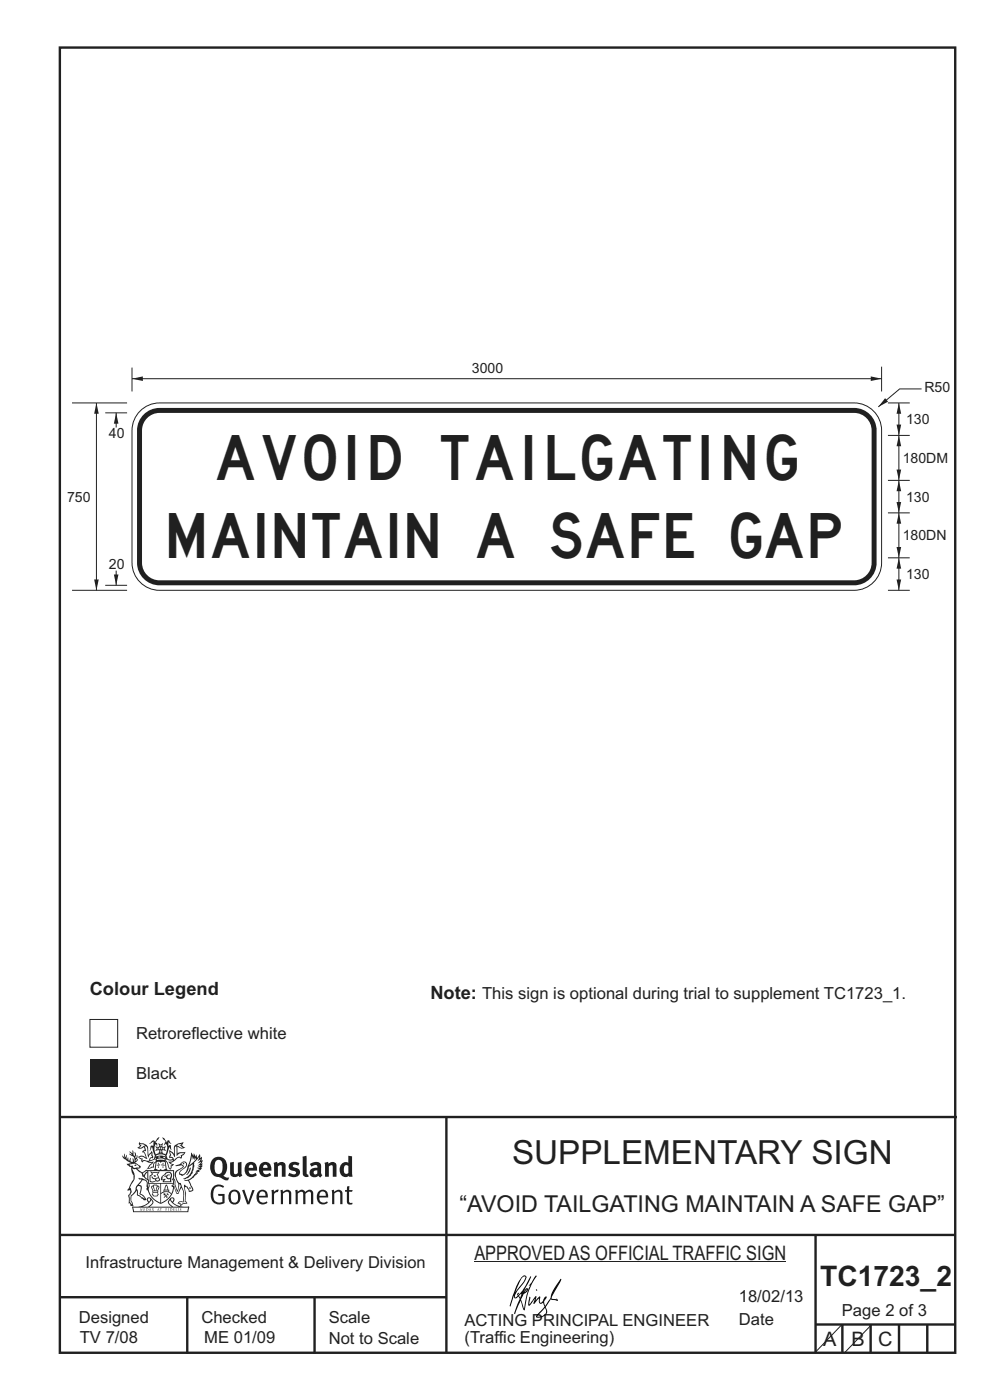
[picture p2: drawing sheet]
<svg xmlns="http://www.w3.org/2000/svg" width="210mm" height="297mm" viewBox="0 0 210 297" stroke-linecap="round" stroke-linejoin="round" font-family="sans-serif">
<path d="M12.7 10.1h189.9v276.9h-189.9zM12.7 237h190.3M94.7 236.9v50.1M12.7 262h190M173.1 281h29.6M178.7 281v6M184.7 281v6M190.7 281v6M196.7 281v6" fill="none" stroke="#231f20" stroke-width=".51"/>
<path d="M19.1 216.3h5.9v5.9h-5.9z" fill-rule="evenodd" fill="#fff" stroke="#231f20" stroke-width=".21"/>
<path d="M19.1 224.7h5.9v5.9h-5.9z" fill-rule="evenodd" fill="#231f20"/>
<path d="M12.7 275.2h82M39.7 275.2v12M66.7 275.2v12M173 262.1v24.9" fill="none" stroke="#231f20" stroke-width=".51"/>
<path d="M29.7 87.2a5.8 5.8 0 0 1 4.1-1.7h147.4a5.8 5.8 0 0 1 5.8 5.8v28.1a5.8 5.8 0 0 1-5.8 5.8h-147.4a5.8 5.8 0 0 1-5.8-5.8v-28.1a5.8 5.8 0 0 1 1.7-4.1z" fill-rule="evenodd" fill="#fff" stroke="#231f20" stroke-width=".21"/>
<path d="M30.2 88.2a4.8 4.8 0 0 1 3.6-1.7h147.4a4.8 4.8 0 0 1 4.7 4.8v28.1a4.8 4.8 0 0 1-4.7 4.8h-147.4a4.8 4.8 0 0 1-4.7-4.8v-28.1a4.7 4.7 0 0 1 1.1-3.1z" fill-rule="evenodd" fill="#231f20"/>
<path d="M31.2 88.7a3.7 3.7 0 0 1 2.6-1.1h147.4a3.7 3.7 0 0 1 3.7 3.7v28.1a3.7 3.7 0 0 1-3.7 3.7h-147.4a3.7 3.7 0 0 1-3.7-3.7v-28.1a3.7 3.7 0 0 1 1.1-2.6z" fill-rule="evenodd" fill="#fff"/>
<path d="M28 78v5M28 80.3h159" fill="none" stroke="#231f20" stroke-width=".21"/>
<g fill="#231f20">
<path d="M28 80.3l2.3-.4v.9z"/>
<path d="M184.7 79.9l2.3 .4-2.3 .5z"/>
</g>
<path d="M187 77.8v5.2M20.5 85.5v39.7M15.3 125.2h11.7M22.3 124.2h4.7" fill="none" stroke="#231f20" stroke-width=".21"/>
<g fill="#231f20">
<path d="M20.5 85.5l.4 2.3h-.9z"/>
<path d="M20 122.9h.9l-.4 2.3z"/>
</g>
<path d="M190.7 118.3v6.9" fill="none" stroke="#231f20" stroke-width=".21"/>
<g fill="#231f20">
<path d="M190.7 118.3l.5 2.3h-1z"/>
<path d="M190.2 122.9h1l-.5 2.3z"/>
</g>
<path d="M24.6 121.1v3.1" fill="none" stroke="#231f20" stroke-width=".21"/>
<path d="M24.2 121.9h.9l-.5 2.3z" fill="#231f20"/>
<path d="M22.3 87.6h4.7M24.6 87.6v3.1" fill="none" stroke="#231f20" stroke-width=".21"/>
<path d="M24.6 87.6l.5 2.3h-.9z" fill="#231f20"/>
<path d="M188.4 108.8h4.6M188.4 118.3h4.6M190.7 108.8v9.5M188.4 125.2h4.6" fill="none" stroke="#231f20" stroke-width=".21"/>
<g fill="#231f20">
<path d="M190.2 116h1l-.5 2.3z"/>
<path d="M190.7 108.8l.5 2.3h-1z"/>
</g>
<path d="M195.5 82.5h-4.7l-4.5 3.8" fill="none" stroke="#231f20" stroke-width=".21"/>
<path d="M187.8 84.5l.6 .7-2.1 1.1z" fill="#231f20"/>
<path d="M15.3 85.5h11.7M190.7 85.5v6.9" fill="none" stroke="#231f20" stroke-width=".21"/>
<g fill="#231f20">
<path d="M190.7 85.5l.5 2.3h-1z"/>
<path d="M190.2 90.1h1l-.5 2.3z"/>
</g>
<path d="M188.4 85.5h4.6M188.4 92.4h4.6M190.7 92.4v9.5M188.4 101.9h4.6" fill="none" stroke="#231f20" stroke-width=".21"/>
<g fill="#231f20">
<path d="M190.2 99.6h1l-.5 2.3z"/>
<path d="M190.7 92.4l.5 2.3h-1z"/>
</g>
<path d="M190.7 101.9v6.9" fill="none" stroke="#231f20" stroke-width=".21"/>
<g fill="#231f20">
<path d="M190.2 106.5h1l-.5 2.3z"/>
<path d="M190.7 101.9l.5 2.3h-1z"/>
</g>
<path d="M100.6 267.7h66.2M178.6 281l-5.7 6M184.9 281l-5.7 6" fill="none" stroke="#231f20" stroke-width=".21"/>
<g fill="#231f20">
<path d="M45.9 246.2a2.55 2.55 0 0 0 0 2.7l.3 .1a.81 .81 0 0 0 1-.9v-.6a1.04 1.04 0 0 0-1.1-1.4zM45.2 245.8a1.82 1.82 0 0 1 2.1-.2 1.82 1.82 0 0 1 .9 1.9 2.29 2.29 0 0 1-.8 1.9l.7 .4h.5l-.2 .5a2.87 2.87 0 0 1-2-.6 2.12 2.12 0 0 1-1.7-3.1z" fill-rule="evenodd"/>
<path d="M48.8 246.6l.8-.1v2a.46 .46 0 0 0 .2 .6 .46 .46 0 0 0 .7-.3v-2.2l.7-.1v2.3l.2 .6-.6 .3-.2-.3a1.02 1.02 0 0 1-1.2 .3 1.02 1.02 0 0 1-.6-1.1z" fill-rule="evenodd"/>
<path d="M52.9 247.3l-.1 .5h.9a.49 .49 0 0 0-.2-.6 .49 .49 0 0 0-.6 .1zM52.3 246.9a1.34 1.34 0 0 1 1.6-.2 1.34 1.34 0 0 1 .6 1.5v.1h-1.7a.77 .77 0 0 0 .5 .8 .77 .77 0 0 0 .9-.3l.3 .5a1.59 1.59 0 0 1-2.1 .1 1.59 1.59 0 0 1-.4-2z" fill-rule="evenodd"/>
<path d="M55.9 247.3l-.1 .5h.9a.49 .49 0 0 0-.2-.6 .49 .49 0 0 0-.6 .1zM55.3 246.9a1.34 1.34 0 0 1 1.6-.2 1.34 1.34 0 0 1 .7 1.5v.1h-1.8a.77 .77 0 0 0 .5 .8 .77 .77 0 0 0 .9-.3l.3 .5a1.59 1.59 0 0 1-2 .1 1.59 1.59 0 0 1-.5-2z" fill-rule="evenodd"/>
<path d="M58 246.7l.8-.2 .1 .4a.95 .95 0 0 1 1-.4 .95 .95 0 0 1 .7 .9v2.2h-.8v-2.2a.46 .46 0 0 0-.8 .1v2.1h-.9z" fill-rule="evenodd"/>
<path d="M61.4 246.9a1.75 1.75 0 0 1 2.1-.1l-.2 .5-.6-.2a.43 .43 0 0 0-.6 .3l.4 .3a1.04 1.04 0 0 1 1.2 1.1 1.04 1.04 0 0 1-1.4 .9l-1.2-.3 .3-.6 1 .3 .4-.3a.88 .88 0 0 0-1-.5l-.4-.3-.1-.3z" fill-rule="evenodd"/>
<path d="M64.2 245.4l.8-.2 .1 3.8 .2 .1 .2 .5a.88 .88 0 0 1-1-.1 .88 .88 0 0 1-.3-.9z" fill-rule="evenodd"/>
<path d="M66.7 248.4a.43 .43 0 0 0-.1 .7 .43 .43 0 0 0 .7-.2v-.6zM65.7 246.9a1.7 1.7 0 0 1 2.4 .1v1.9l.3 .4-.4 .5-.5-.4a1.03 1.03 0 0 1-1.7-.1 1.03 1.03 0 0 1 .8-1.5l.7-.1v-.4a.8 .8 0 0 0-1.2 .2z" fill-rule="evenodd"/>
<path d="M68.8 246.7l.8-.2 .1 .4a.95 .95 0 0 1 1-.4 .95 .95 0 0 1 .7 .9v2.2h-.8v-2.2a.46 .46 0 0 0-.8 .1v2.1h-.8z" fill-rule="evenodd"/>
<path d="M73.2 247.2a1.48 1.48 0 0 0 0 1.8h.4l.3-.2v-1.4l-.3-.2zM73.9 245.2l.8 .1 .1 4.3h-.7l-.1-.1a1.26 1.26 0 0 1-1.4 0 1.26 1.26 0 0 1-.6-1.4 1.29 1.29 0 0 1 .5-1.3 1.29 1.29 0 0 1 1.4-.1z" fill-rule="evenodd"/>
<path d="M45.3 251.7a1.72 1.72 0 0 1 2.2 0l-.2 .3a1.24 1.24 0 0 0-1.4-.2 1.24 1.24 0 0 0-.7 1.3 1.49 1.49 0 0 0 1.3 2l.7-.1v-1.3h-.9l-.1-.4h1.4v1.9a1.93 1.93 0 0 1-2.2-.1 1.93 1.93 0 0 1-.7-2.1l.2-.8z" fill-rule="evenodd"/>
<path d="M49.2 252.9a1.65 1.65 0 0 0 .3 2.2 .99 .99 0 0 0 1-1.4 .78 .78 0 0 0-.4-.8 .78 .78 0 0 0-.9 0zM48.9 252.6a1.33 1.33 0 0 1 1.6 0 1.33 1.33 0 0 1 .5 1.4 1.31 1.31 0 0 1-1.3 1.5 1.31 1.31 0 0 1-1.3-1.6l.1-.5z" fill-rule="evenodd"/>
<path d="M51.4 252.5l.4-.1 .9 2.6 .8-2.5h.5l-1.1 3h-.5z" fill-rule="evenodd"/>
<path d="M55.1 253l-.2 .7h1.4a.7 .7 0 0 0-.3-.8 .7 .7 0 0 0-.9 .1zM54.8 252.8a1.22 1.22 0 0 1 1.5-.2 1.22 1.22 0 0 1 .5 1.4h-1.9a.93 .93 0 0 0 .5 1.1 .93 .93 0 0 0 1.2-.2l.1 .3a1.43 1.43 0 0 1-1.7 .1 1.43 1.43 0 0 1-.6-1.7z" fill-rule="evenodd"/>
<path d="M57.6 252.5l.4-.1 .1 .5 .4-.4 .6-.1-.2 .5a.66 .66 0 0 0-.8 .7v1.9h-.4z" fill-rule="evenodd"/>
<path d="M59.5 252.5l.4-.1 .1 .5a.94 .94 0 0 1 1-.5 .94 .94 0 0 1 .8 .8v2.3h-.5l-.1-2.6a.81 .81 0 0 0-1.2 .3v2.3h-.4z" fill-rule="evenodd"/>
<path d="M62.6 252.5l.5-.1 .1 .4 .4-.3a.78 .78 0 0 1 1.1 .4 .9 .9 0 0 1 1-.5 .9 .9 0 0 1 .7 .8v2.3h-.4l-.1-2.5a.67 .67 0 0 0-1.1 .3v2.2h-.5v-2.4l-.4-.3-.7 .4v2.3h-.5z" fill-rule="evenodd"/>
<path d="M67.9 253l-.2 .7h1.4a.7 .7 0 0 0-.3-.8 .7 .7 0 0 0-.9 .1zM67.6 252.8a1.22 1.22 0 0 1 1.5-.2 1.22 1.22 0 0 1 .5 1.4h-1.9a.93 .93 0 0 0 .5 1.1 .93 .93 0 0 0 1.2-.2l.1 .3a1.44 1.44 0 0 1-1.7 .1 1.44 1.44 0 0 1-.6-1.7z" fill-rule="evenodd"/>
<path d="M70.3 252.5l.5-.1 .1 .5a.94 .94 0 0 1 1-.5 .94 .94 0 0 1 .8 .8v2.3h-.5l-.1-2.6a.81 .81 0 0 0-1.2 .3v2.3h-.4z" fill-rule="evenodd"/>
<path d="M73.6 251.7l.5-.1v.9h.7l-.1 .3h-.7l.1 2.2 .1 .2 .5-.1 .1 .3a.75 .75 0 0 1-1.2-.5v-2.1h-.4v-.3h.4z" fill-rule="evenodd"/>
<path d="M29.7 242.7l1.1 .3-.9 .5h-.4l.5-.6zM30.7 243.2h.2a2.44 2.44 0 0 1 .4 1.9l.1 .5 .7-1-.1 .6 .3 .3a.57 .57 0 0 0-.6 .7l-1-.1-.5 .2 .1-.5-.7-.3 .6-.1 1 .5 .1-.1-.6-1.3-.2-.2 .5-.1zM29.6 242.2l-.2 .5 .3 .3-.6 .5a1.04 1.04 0 0 0 1.4-.2l.2 .7-.4 .1-.2 .4a.94 .94 0 0 1 .9 1.1l-.2-.1a1.16 1.16 0 0 0-1.5-.1l.3 .4 .4 .1 .1 .6 .2 .1v-.2a.94 .94 0 0 1 1.1 .2h.9l-1.2 1.3a1.13 1.13 0 0 0 1.2-.2l.4-.1-.1-.4 .5-.8a.83 .83 0 0 0-.6 1.1l-.3-.1-.7 .4 1.1-1.4-.5 .1-.5-.1 1.3-.5-.2-.1-.8 .4v-.4l.2-.1 .3 .1 .1-.3-.2-.5v-.5l-.2-.4-.6 1v-.7a1.42 1.42 0 0 0-1.7-1.9z" fill-rule="evenodd"/>
<path d="M37.4 243l.5-.3 .7-.1-.6 .4 .8 .5h-.3zM37.2 243.3l.2-.1 .1 2a1.68 1.68 0 0 1 1.5-.6l-.7 .5 .1 .4a1.1 1.1 0 0 0-1.5 .6l-.1-.4-.2-.2-.5-.1 .2-.4-.2-.6a1.42 1.42 0 0 1 .8 1.1l.2-.2zM36 243.9l.1 1.1-.2 .2v.5h.6l.1 .2a.96 .96 0 0 1-1.1-.2l-.1 .2a1.06 1.06 0 0 0 1.3 .2v.1a.72 .72 0 0 1-1 .2l.3 .4 .6 .3-.4 .1-.1 .7-.3-.3-.3-1.1-.4-.4 .4 .8a1.54 1.54 0 0 0 .6 1.2l.2-.2a.58 .58 0 0 1 .5-.8l.1-.2-.3 .1-.4-.3 .9-.5a.93 .93 0 0 1 1.1-.5l.1 .1 .2-.1 .1-.5a.99 .99 0 0 0 .7-.9l-1.3 .2-.4 .2v-1.4l.9 .4 .8-.3-.3-.1-.5-.3 .4-.8-.7 .3a1.46 1.46 0 0 0-1.3 2.1v.3l-.2-.4z" fill-rule="evenodd"/>
<path d="M34.5 246.7l.2 .1-.1 .3 .3 .1h-.3v.5l-.1-.5-.3-.1h.3z" fill-rule="evenodd"/>
<path d="M33.5 246.7l.2 .1-.1 .3h.4l-.4 .1v.5v-.5h-.4l.3-.1z" fill-rule="evenodd"/>
<path d="M33.2 246.6a.57 .57 0 0 1 .9 .2 .57 .57 0 0 1 .9-.2l.2 1.4h-.2a.57 .57 0 0 1-.9 0 .69 .69 0 0 1-1.1 0zM33.1 245.8l-.3 2.2-.2 .3h2.9l-.1-.3-.3-2.2h-.2v.3l-.8-.1-.9 .1 .1-.3z" fill-rule="evenodd"/>
<path d="M33.1 250.2a.3 .3 0 0 0 .6 0 .3 .3 0 0 0-.6 0zM32.2 248.7l.3 .3-.3 .4a.79 .79 0 0 0 0 1.3l.8-.3-.1-.2a.55 .55 0 0 1-.7-.6l.1-.1 .1 .3 .4 .2 .8-.2-.4-.7 .4-.4-.7 .2zM31.9 248.5l1.1 .2 .9-.2-.4 .6 .4 1.2a.56 .56 0 0 1-.8 .3h-.2a.73 .73 0 0 1-.9 .2 .73 .73 0 0 1-.3-1v-.4l.5-.4z" fill-rule="evenodd"/>
<path d="M34.5 249.6l.7-.4a.58 .58 0 0 1 1-.2 .58 .58 0 0 1-.5 1l-.2-.3a.43 .43 0 0 1 .6-.4v-.1a.57 .57 0 0 0-.8 .2h-.2l-.3 .1 .4 .2a.55 .55 0 0 0 .9 .4v.5h-1.3l.3-.4-.1-.2-.6 .2 .2-.3-.2-.1zM34.3 249.6l-.1 .2a.39 .39 0 0 0 .2 .6l.3-.1-.2 .5h1.9l-.1-.8a.86 .86 0 0 0-.1-1.3 .86 .86 0 0 0-1.3 .4z" fill-rule="evenodd"/>
<path d="M34.9 252.5h.8v.3h-.8zM35.3 251.5l.2 .9h-.4zM35.3 251.3l-.3 .5-.1 .6h-.2v.4l-.7 .4 .1 .1a1.48 1.48 0 0 1 2.2 .1l.2-.1-.6-.5v-.4h-.2l-.1-.6z" fill-rule="evenodd"/>
<path d="M34.7 253.2h.4l.1 .4 .3-.3-.2-.2a.38 .38 0 0 1 .4 .5l-.1-.1-.3 .2 .3 .2-.3 .3-.1-.4-.4 .3-.1-.1 .4-.3-.2-.2-.1 .1z" fill-rule="evenodd"/>
<path d="M33.4 251.8h.2v.2l-.2 .6h-.2zM32.5 253h.9v.2a.55 .55 0 0 1-.8 .4v-.1l-.2-.1zM32.3 251.8h.2l.2 .8h-.2zM32.5 252.7h.8l.1 .2h-.8zM32.7 251.5h.5l-.2 1.1h-.2zM32.2 251.6l-.1 .3 .3 1.1a.48 .48 0 0 0-.1 .5 .48 .48 0 0 0 .5 .3h.5a.49 .49 0 0 0 .2-.8l.3-1.1-.1-.3a1.42 1.42 0 0 0-1.5 0z" fill-rule="evenodd"/>
<path d="M32.5 249.3h.5l.1 .3h-.4z" fill-rule="evenodd"/>
<path d="M40.2 247.8l.3-.1-.2 .8-.6 .7-.2 .1 .5-.7z" fill-rule="evenodd"/>
<path d="M38.6 246.8l.3-.2 .5 .2a.88 .88 0 0 1-.6 1.1 1.22 1.22 0 0 0-.8 1.3l.5 .1a.72 .72 0 0 0 .9-.3l.5-.9 .2-.6 .8-.5v.2a2.85 2.85 0 0 1-2 2.8l.1 .2a2.13 2.13 0 0 0 1.9-1.5l-.1-.3a2.01 2.01 0 0 0 .3-1.7l1.2-1.3-.4 1 .7-.5-.7 .9 .8-.3-.8 .8 .7-.2-.9 .6 .8-.2-.8 .5h.7l-.8 .3 .3 .2h-.4l.2 .3h-.4l.2 .3h-.4l.1 .2h-.1a2.16 2.16 0 0 1-2 1.1l.1 .1h.4a.76 .76 0 0 1 .7 .8l.5 1.2-.6 .1a1.45 1.45 0 0 0-1.2-1.2l.3 1.7-.1 1.9 .4 .2a1.07 1.07 0 0 0-1.2 .4v-.2l-.5-.2a.87 .87 0 0 1 1-.1l.1-.8a4.4 4.4 0 0 0-.6-3l-.1-.4-.2 .1a2.16 2.16 0 0 1-.7-2.2l.3-.4 1.2-.8a.55 .55 0 0 0-.4-.7zM36.7 250.2a.76 .76 0 0 1 .3 1l.6 1.6 .4-1.6 .2 .1a.61 .61 0 0 1-.1 .9l-.3 .8-.2 .1-.7-1.7-.3 .2a1.18 1.18 0 0 0 .1-1.4zM40.7 245.2l.2 .8 .3-.5v.6l.3-.5a1.9 1.9 0 0 1-1.1 1.4l-.3 .3zM37.1 247.3l1.4-.1 .2 .1v.3l-.5 .3a1.26 1.26 0 0 0-1 1.9l.2 .7a1.84 1.84 0 0 1 .2 2l-.4-1.3a.96 .96 0 0 0-.4-1.2l-.4 .2a.78 .78 0 0 1-.1 1.3l.2 .2 .4 .1 .4 1.1a.38 .38 0 0 0 .2 .3 .38 .38 0 0 0 .4 0l.6-1.2a2.94 2.94 0 0 1 .3 2.5v.4h-.8l-.3 .3v.2h.4l.1 .4 .2 .1a1.02 1.02 0 0 1 1.3-.5l-.1-.4-.3-.1 .2-1.8-.3-1.4 .1 .1a1.14 1.14 0 0 1 .7 1 .63 .63 0 0 0 .9-.2 .63 .63 0 0 0-.2-.9l-.6-1.3 .9-.6 .2-.3h.2v-.2l.3-.1-.1-.2h.4l-.1-.3 .5-.1-.2-.2 .5-.4 .1-.2h-.3l.5-.5h-.3l.3-.5-.4 .1 .4-.5v-.3l-.3 .1 .1-.6v-.2l-.4 .3-.1-.9-.5 .9-.2-.8-.2 .5-.3-.8-.1 .7-.5-.8-.1 1.4-.7 1.8a1.81 1.81 0 0 1-.9 1.5l-.6-.2a1.75 1.75 0 0 1 1.1-1.3 .75 .75 0 0 0 .1-1.2 .75 .75 0 0 0-1.2 .4z" fill-rule="evenodd"/>
<path d="M40.1 251.9h.3l.1 .2h-.4z" fill-rule="evenodd"/>
<path d="M28.3 256.2h11.6l-.2 .8h-11.3zM30.2 256l.5-.2a2.48 2.48 0 0 0 1.4-1.3l.2 .6-.5 .6-.4 .3zM31.4 254.3l.3-.1 .2 .1-.3 .6zM36.1 254.5a2.65 2.65 0 0 0 1.8 1.5h-1.1l-.5-.3-.5-.6zM36.3 254.3l.2-.1 .3 .1-.3 .6zM28.1 255.9l.1 1.3h11.7l.3-1.1-.2-.2a4.1 4.1 0 0 1-3.3-.8l.3-.4-.1-.6a1.06 1.06 0 0 0-1.3 1l.2 .4 .6 .5h-4.7l.3-.2a.84 .84 0 0 0 .6-.7 .84 .84 0 0 0-.5-.8l-.3-.3-.5 .1-.1 .6 .3 .4a4.2 4.2 0 0 1-3.4 .8z" fill-rule="evenodd"/>
<path d="M29.9 256.4l.1 .3h-.2zM29.9 256.3l-.3 .5 .4-.1 .2 .1z" fill-rule="evenodd"/>
<path d="M30.2 256.3h.2v.5a.25 .25 0 0 0 .3-.2 .25 .25 0 0 0-.1-.3l.1 .1a.29 .29 0 0 1 0 .4 .29 .29 0 0 1-.4 0 .29 .29 0 0 1 0-.4z" fill-rule="evenodd"/>
<path d="M31.1 256.4a.22 .22 0 0 1 .3 .2 .22 .22 0 0 1-.3 .2zM30.9 256.3v.5a.33 .33 0 0 0 .5 0 .33 .33 0 0 0 0-.5 .33 .33 0 0 0-.5 0z" fill-rule="evenodd"/>
<path d="M31.8 256.4l.1 .3h-.2zM31.8 256.3l-.2 .5 .3-.1 .2 .1z" fill-rule="evenodd"/>
<path d="M32.2 256.3h.2v.2l.3-.2-.2 .3 .2 .2-.3-.2-.1 .2h-.1l.2-.2z" fill-rule="evenodd"/>
<path d="M33.6 256.4l.1 .3h-.2zM33.6 256.3l-.3 .5 .4-.1 .2 .1z" fill-rule="evenodd"/>
<path d="M33.9 256.3h.4l-.1 .1v.4h-.2l.1-.4z" fill-rule="evenodd"/>
<path d="M35.1 256.3h.3l-.2 .1v.1h.2l-.2 .1 .1 .2h-.2z" fill-rule="evenodd"/>
<path d="M35.6 256.3h.2v.5h-.2z" fill-rule="evenodd"/>
<path d="M36.2 256.4a.22 .22 0 0 1 .3 .2 .22 .22 0 0 1-.3 .2zM36 256.3v.5a.33 .33 0 0 0 .5 0 .33 .33 0 0 0 0-.5 .33 .33 0 0 0-.5 0z" fill-rule="evenodd"/>
<path d="M36.7 256.3h.3l-.1 .1v.1h.1l-.1 .1v.2h.1h-.3z" fill-rule="evenodd"/>
<path d="M37.2 256.3h.3l-.1 .4 .2 .1h-.3z" fill-rule="evenodd"/>
<path d="M37.8 256.3h.2v.5h-.2z" fill-rule="evenodd"/>
<path d="M38.2 256.4l.2-.1-.2 .1 .2 .3-.1 .1h-.1v-.1h.2z" fill-rule="evenodd"/>
<path d="M33.1 245.2a1.51 1.51 0 0 1 2 .2 2.67 2.67 0 0 0-2.1 0zM34.6 245.4l.4 .1 .1 .3-.4-.2zM33.5 245.4l.4-.1 .2 .3h-.4zM32.9 245.6l.3 .1-.3 .1zM33.8 244.7l.3-.2 .2 .2zM33.8 243.4h.2v.4h-.2zM33.9 242.9l.2 .1 .2-.1-.1 .3h-.2zM34 244.1h.2l.1 .3-.2-.1-.2 .1zM34.2 243.4h.2v.4h-.2zM33.3 243.4l.3 .1v.3l-.3 .1 .2-.2zM34.6 243.5l.3-.1-.2 .3 .2 .2-.4-.1zM31.6 242.7l1-.5-.1 1-.2-.2-.4 .1-.2 1.1 .5-.9 .2 .8a1.84 1.84 0 0 1 .3 1.8l.4 .1a2.48 2.48 0 0 1 2.2 0l.2-.3-.2-.6 .7-1.8 .4 .7-.2-1.1h-.2l-.2 .2v-.9l.6 .5-.6-.8-.3 .1-.1 .4-.5-.9-.5-.3 .2 .4 .5 .6-.4 .8 .4-.4a2.06 2.06 0 0 1 0 2.3l-.6-.2-.1-.6 .1-.1 .8 .2-.4-.5 .4-.5-.7 .2-.2-.2 .2-.7-.5 .3-.5-.3 .2 .7-.2 .2-.7-.2 .4 .5-.4 .5 .7-.2 .2 .1-.2 .6-.5 .2a2.02 2.02 0 0 1 0-2.2l.3 .5-.1-.7-.3-.1 .8-1.2-.5 .3-.4 .8-.2-.3a.8 .8 0 0 0-.8 .5z" fill-rule="evenodd"/>
<path d="M28.1 247.8l.3 .2a.61 .61 0 0 1 .8 .4l.3 .2a.8 .8 0 0 1 .6 1l.4 .1 .5 .5a1 1 0 0 1 .5 1.1l-.1 .6v-.4h-.1a.96 .96 0 0 0-.8-1.3l-.3-.2h-.6l-.1-.2-.1 .1 .1 .3h.5l-1.1 1.4-.2 .9-.4 .6a1.33 1.33 0 0 0-.5 1.9l.2 .5a1.26 1.26 0 0 1-.5-1.5l-.1-.3a1.56 1.56 0 0 0 .4-1.8l-.3 .3 .2-.6a3.2 3.2 0 0 0 .7-2.9zM29.3 251.6h.4a2.06 2.06 0 0 1-.1 1.7l.7 .5 .4 .4-.6-.1-.8-.6-.1-1a.51 .51 0 0 1 .1-.9zM27.5 247.1a1.52 1.52 0 0 1 2.1 .5l-1.1 .2-.2-.1-.2-.5-.4 .1zM26.4 244.7v.9l-.3-.4h-.2a3.1 3.1 0 0 0 2 1.6h-1l.5 .7 .5 .1v1.1a1.84 1.84 0 0 1-.2 2.5l-.4 .9-.4 .4 .3 .1 .4-.2 .1 .5-.2 .4-.3 .2 .1 1.8 .2-.1 .2 .6h.2h.4l-.1-.5a1.3 1.3 0 0 1-.1-1.7l.8-1 .2 1 .6 .3 .4 .5 .2-.1 .2 .3h.5a1.85 1.85 0 0 0-1.2-1.4l.1-.3a1.39 1.39 0 0 0 0-1.4l-.5-.1 .5-.6a.66 .66 0 0 1 .9-.4 .66 .66 0 0 1 .3 1l-.1 .4 .2-.1v.1l-.1 .3 .1 .5 .2-.2a2.24 2.24 0 0 0 .1-2.2 .73 .73 0 0 1-.7-.7 .73 .73 0 0 1 .5-.8l.1-.2a.94 .94 0 0 0-.9 .9 .48 .48 0 0 1-.1-.6 .48 .48 0 0 1 .5-.3l.5-.2a.51 .51 0 0 0-.8 .2l-.5 .2-1-.8 .6-.1 .1-.4-1.1-.7 .5-.5v-.3l-.5 .4 .1-.2a.69 .69 0 0 0 .2-1.1v.5l-.2 .2v-1l-.3-.2 .1 .5-.1 .2-.4-1.2v.7l-.7-.4 .6 .7-.6-.2 .2 .2a1 1 0 0 1 .8 1.5l-.2-.8v.8l-.5-.2-.1-.7-.2 .6-.2-.1v-.6l-.2 .5-.2-.3 .1-.7-.2 .5z" fill-rule="evenodd"/>
<path d="M28.4 247.2l.3-.2 .3 .3z" fill-rule="evenodd"/>
<path d="M31.3 248.2h5.6v2.1l-.2-.1v-1.8h-5.2v2.6h5.2v-.8l.1 .2-.1 1.1v-.4h-2.5v4a4.1 4.1 0 0 0 2.6-3.5l.1-.1a4 4 0 0 1-2.8 3.9 4.2 4.2 0 0 1-2.8-4.7l.1 1.2 .1-.1a3.8 3.8 0 0 0 2.5 3.3v-4h-2.5l-.2-.8z" fill-rule="evenodd"/>
<circle cx="38.9" cy="246.8" r=".17"/>
</g>
<g fill="#010202">
<path d="M111.6 273.7l.2-.2-.5 .7zM110.4 274.5l.3 .1-.3 .7-.3-.4zM110.9 270.9l.5-.1a9.3 9.3 0 0 1-2 3.2l-.1 .2 1-2.5zM110.6 271a14.7 14.7 0 0 0-2.2 4.9l-.3 1.2 .1 .1 .8-2.4a.42 .42 0 0 0 .2 .7 .42 .42 0 0 0 .6-.3l.2-.2 .2 .6-1.1 3.1h.2l1.1-2.8 .6 1.9 .2 .2 .2-.5a13.5 13.5 0 0 1 2-6.2l.5-.5-.2-.2-1.6 2.1 .4-.1a14.9 14.9 0 0 0-1.3 5.1l-.4-1.2a1.39 1.39 0 0 1 .2-1.8l.1-.2a.92 .92 0 0 0 .8-1.2 .75 .75 0 0 0-.7 .7l-.2 .2 1.6-3.4h-.1l-.4 .7a10.5 10.5 0 0 1-2.2 3.2l.2-.4a.32 .32 0 0 0-.4 .2 .32 .32 0 0 0 .1 .4l-.5 .4a3.2 3.2 0 0 1 1.1-2.3l.5-.6a2.49 2.49 0 0 0 .7-1.6l-.3-.2z" fill-rule="evenodd"/>
<path d="M115.6 277.5a1.15 1.15 0 0 1 .1 1.3 1.15 1.15 0 0 1-1.2 .5h-.5zM112.3 275.1l-.3 1.7 .3 .2 1.2-1.5-.3 1.1 1.1-1.2a.94 .94 0 0 0 .4 1.2l.5-.3 .3 .9-1.2 1.3a.98 .98 0 0 0-.5 1 1.9 1.9 0 0 0 2.3-1.3l-.1-.3a1.02 1.02 0 0 1 .3-1.4l.5-.9 1.5 .3-.2-.5v.3l-1.1-.2v-.2l2-3.6 .1-.3-.1-.1-1.8 2.7a6.6 6.6 0 0 1-1.5 3l-.2-.2a1.01 1.01 0 0 1 .4-1.4l.1-.2-.3-.2-.3 .5-.2 .5-.5 .4-.2-.4 .1-.9-.2-.1-.8 .9 .2-.9h-.1l-1.4 1.7 .2-1.4v-.1z" fill-rule="evenodd"/>
<path d="M113.7 273.5l.3 .3h-.3z" fill-rule="evenodd"/>
</g>
<g font-size="9.5" fill="#231f20">
<text x="46" y="101.8">AVOID TAILGATING</text>
<text x="35.9" y="118.3">MAINTAIN A SAFE GAP</text>
</g>
<text font-size="7.1" fill="#231f20" x="108.6" y="247">SUPPLEMENTARY SIGN</text>
<text font-size="6" fill="#231f20" x="174" y="272.9">TC1723_2</text>
<text font-size="4.9" fill="#231f20" x="97.5" y="257.1">“AVOID TAILGATING MAINTAIN A SAFE GAP”</text>
<g font-size="4.2" fill="#231f20">
<text x="100.6" y="267.2">APPROVED AS OFFICIAL TRAFFIC SIGN</text>
<text x="174.6" y="285.6">A</text>
<text x="180.6" y="285.5">B</text>
<text x="186.2" y="285.5">C</text>
</g>
<g font-size="3.9" fill="#231f20">
<text x="19" y="211.1">Colour Legend</text>
<text x="91.3" y="211.9">Note: This sign is optional during trial to supplement TC1723_1.</text>
</g>
<g font-size="3.5" fill="#231f20">
<text x="28.9" y="220.5">Retroreflective white</text>
<text x="28.9" y="228.9">Black</text>
<text x="18.2" y="269">Infrastructure Management &amp; Delivery Division</text>
<text x="16.7" y="280.6">Designed</text>
<text x="42.7" y="280.6">Checked</text>
<text x="69.7" y="280.6">Scale</text>
<text x="98.5" y="281.3">ACTING PRINCIPAL ENGINEER</text>
<text x="156.7" y="281.2">Date</text>
<text x="156.7" y="276.2">18/02/13</text>
<text x="178.6" y="279.1">Page 2 of 3</text>
<text x="16.9" y="284.8">TV 7/08</text>
<text x="43.3" y="284.8">ME 01/09</text>
<text x="69.7" y="285.2">Not to Scale</text>
<text x="98.5" y="284.8">(Traffic Engineering)</text>
</g>
<g font-size="3" fill="#231f20">
<text x="100.1" y="79.2">3000</text>
<text x="196.1" y="83.2">R50</text>
<text x="192.2" y="90">130</text>
<text x="23.1" y="92.8">40</text>
<text x="191.5" y="98.2">180DM</text>
<text x="14.2" y="106.4">750</text>
<text x="192.2" y="106.4">130</text>
<text x="191.5" y="114.6">180DN</text>
<text x="23.1" y="120.8">20</text>
<text x="192.2" y="122.8">130</text>
</g>
</svg>
